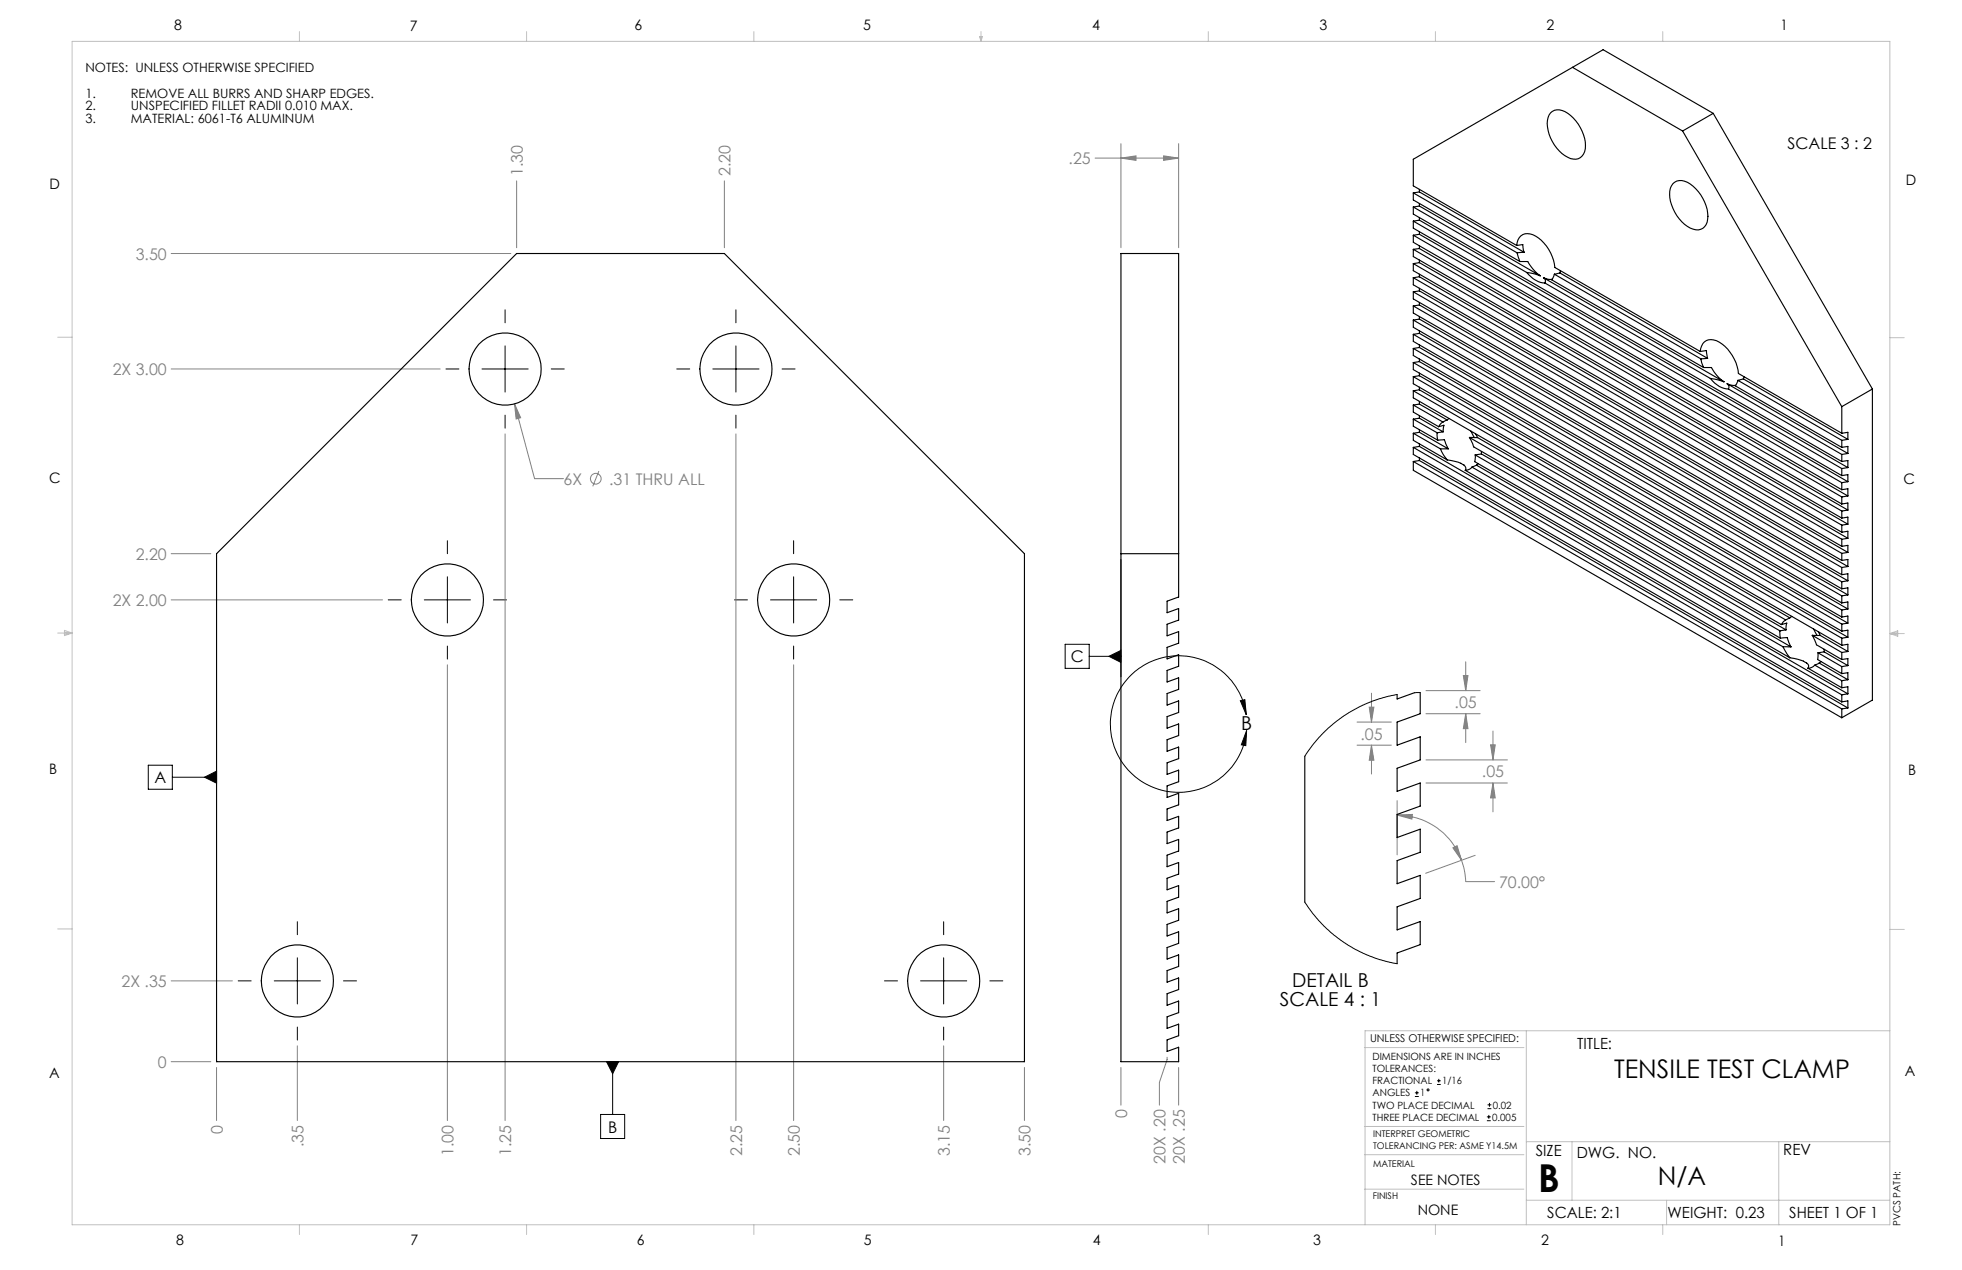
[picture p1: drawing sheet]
<svg xmlns="http://www.w3.org/2000/svg" width="432mm" height="279mm" viewBox="0 0 432 279" stroke-linecap="round" stroke-linejoin="round" font-family="sans-serif">
<g fill="none" stroke="#808080" stroke-width=".22">
<path d="M113.7 39.8v14.7M159.4 39.8v14.7M241 34.8h18.4M246.7 34.8l3.3-.5v1zM246.7 31.6v22.9M256.1 34.3l3.3 .5-3.3 .5zM259.4 31.6v22.9M37.7 55.8h74.7M37.7 81.2h59.2M111.2 95.5v151M113.2 88.9l1.4 3-1 .3zM113.2 88.9l4.5 16.4h6.3"/>
<path d="M162 95.5v151M131.8 103.6l-1.3 3.4M37.7 132h46.5M37.7 121.8h8.7M98.5 146.3v100.2M174.7 146.3v100.2M298.7 158.9h7.5M301.3 155.6h1.1l-.6 3.3zM301.8 152.5v6.4M313.8 151.9h12M313.8 157h12M322.1 148.6h1l-.5 3.3z"/>
<path d="M322.6 157l.5 3.3h-1zM322.6 145.6v6.3M322.6 157v6.4M298.7 163.9h7.5M301.8 163.9l.6 3.4h-1.1zM301.8 163.9v6.4M307.5 179.3l3.3-.1-.1 1zM307.5 179.3a15.1 15.1 0 0 1 14.2 10M307.5 176.1v12M313.8 167.2h18M313.8 172.3h18M328 163.9h1.1l-.5 3.3z"/>
<path d="M328.6 172.3l.5 3.2h-1.1zM328.6 160.8v6.4M328.6 172.3v6.3M319.8 186.5l.9-.4 1 3.2zM321.7 189.3a15.7 15.7 0 0 1 .9 4.7h6.3M324.7 188.2l-10.9 3.9M37.7 215.8h13.5M37.7 233.6h8.7M47.7 234.8v11.7M65.4 230.1v16.4M207.7 230.1v16.4M225.5 234.8v11.7"/>
<path d="M246.7 234.8v8.3M256.9 232.6v.5l-1.7 5v5M259.4 234.8v8.3"/>
<circle cx="131.1" cy="105.3" r="1.17"/>
</g>
<g fill="none" stroke="#000" stroke-width=".22">
<path d="M111.2 68.2v2.8M111.2 76.1v10.2M162 68.2v2.8M162 76.1v10.2M98.1 81.2h2.9M106.1 81.2h10.1M111.2 91.3v2.9M121.3 81.2h2.9M148.9 81.2h2.9M156.9 81.2h10.1M162 91.3v2.9M172.1 81.2h2.9"/>
<path d="M98.5 119v2.8M174.7 119v2.8M85.4 132h2.9M93.4 132h10.1M98.5 126.9v10.2M108.6 132h2.9M161.6 132h2.9M169.6 132h10.1M174.7 126.9v10.2M184.8 132h2.9M246.7 123.1v25.8M98.5 142.1v2.9"/>
<path d="M174.7 142.1v2.9M234.4 141.7h5.3v5.3h-5.3zM239.7 144.4h7M244.1 144.4l2.6-1.3v2.6zM273 154.2l1-.3 .3 3.4zM274.3 157.3a15 15 0 0 0-23.2-10.5 15 15 0 0 0 .5 25.4 15 15 0 0 0 22.8-11.5M32.6 168.3h5.3v5.3h-5.3zM37.9 171h9.8M45 171l2.7-1.3v2.6zM274.4 160.7l-.2 3.3-1-.1zM52.4 215.8h2.9M60.4 215.8h10.1"/>
<path d="M65.4 202.8v2.8M65.4 210.7v10.2M75.6 215.8h2.9M194.7 215.8h2.8M202.6 215.8h10.2M207.7 202.8v2.8M207.7 210.7v10.2M217.8 215.8h2.9M65.4 226v2.8M133.5 233.6h2.6l-1.3 2.6zM134.8 233.6v11.6M207.7 226v2.8"/>
<path d="M311.8 240v.8M316.3 238.6h.8M316.3 237.8h.8M316.7 237.3v.9M132.2 245.2h5.3v5.3h-5.3zM311.4 241.2h.8M311.4 240.4h.8M327.2 246.6h.9M327.2 245.7h.9M327.4 243.9h.8M327.4 243.1h.8M327.7 245.3v.8"/>
<path d="M327.8 242.6v.9"/>
<circle cx="314.3" cy="239.8" r=".21"/>
</g>
<g fill="none" stroke="#c0c0c0" stroke-width=".22">
<path d="M15.9 9.1h400v260.4h-400zM65.9 6.9v2.2M115.9 6.9v2.2M165.9 6.9v2.2M215.6 8h.6l-.3 1.1zM215.7 8l.2 1.1M215.9 6.9v2.2M216 8l-.1 1.1M265.9 6.9v2.2M315.9 6.9v2.2M365.9 6.9v2.2M12.7 74.2h3.2"/>
<path d="M415.9 74.3h3.2M12.7 139.3h3.2M14.2 139.1l1.7 .2M14.2 138.7l1.7 .6-1.7 .5zM15.9 139.3l-1.7 .3M415.9 139.4h3.2M415.9 139.4l1.8-.6v1.2zM415.9 139.4l1.8 .3M417.7 139.2l-1.8 .2M12.7 204.4h3.2M415.9 204.5h3.2M300.3 230.5h35.1"/>
<path d="M335.9 226.8v42.7M415.9 226.8h-115.5v42.7M300.3 247.8h35.1M300.3 254h35.1M335.9 251.2h80M346 251.2v12.9M391.5 251.2v18.3M65.9 269.5v2.1M115.9 269.5v2.1M165.9 269.5v2.1M265.9 269.5v2.1M300.3 261.6h35.1"/>
<path d="M315.9 269.5v2.1M335.9 264.1h80M365.9 269.5v2.1M366.8 264.1v5.4"/>
</g>
<g fill="#000">
<path d="M273 154.2l1-.3 .3 3.4zM274.4 160.7l-.2 3.3-1-.1z"/>
<path d="M45 171l2.7 1.3v-2.6zM133.5 233.6l1.3 2.6 1.3-2.6zM244.1 144.4l2.6 1.3v-2.6z"/>
</g>
<path d="M113.2 88.9l.4 3.3 1-.3zM246.7 34.8l3.3-.5v1zM256.1 34.3l3.3 .5-3.3 .5zM322.1 148.6h1l-.5 3.3zM322.6 157l.5 3.3h-1zM328 163.9h1.1l-.5 3.3zM328.6 172.3l.5 3.2h-1.1zM319.8 186.5l.9-.4 1 3.2zM307.5 179.3l3.3-.1-.1 1zM301.3 155.6h1.1l-.6 3.3zM301.8 163.9l.6 3.4h-1.1z" fill="#808080"/>
<g fill="none" stroke="#000" stroke-width=".25">
<path d="M346.1 14.8l-35.1 20.2v5.9l22.8 13.1M346.1 14.8l24.2 14M346.1 14.8l6.7-3.9 24.2 14M341.2 24.8a2.76 2.76 0 0 1 3.9 .1 8.8 8.8 0 0 1 3.7 8.4 2.35 2.35 0 0 1-3.7 1.3 8.9 8.9 0 0 1-4.5-8.1l.3-1.2zM370.3 28.8l35 60.7M377 24.9l-6.7 3.9M377 24.9l35.1 60.7M246.7 55.8h12.7v75.5l-2.5 1v2.5l2.5-.9v2.5l-2.5 .9v2.6l2.5-.9v2.5l-2.5 .9v2.6l2.5-1v2.6l-2.5 .9v2.5l2.5-.9v2.6l-2.5 .9v2.5l2.5-.9v2.5l-2.5 1v2.5l2.5-.9v2.5l-2.5 .9v2.6l2.5-.9v2.5l-2.5 .9v2.6l2.5-1v2.6l-2.5 .9v2.5l2.5-.9v2.6l-2.5 .9v2.5l2.5-.9v2.5l-2.5 1v2.5l2.5-.9v2.5l-2.5 .9v2.6l2.5-.9v2.5l-2.5 .9v2.6l2.5-1v2.6l-2.5 .9v2.5l2.5-.9v2.6l-2.5 .9v2.5l2.5-.9v2.5l-2.5 1v2.5l2.5-.9v2.5l-2.5 .9v2.6l2.5-.9v2.5l-2.5 .9v2.6l2.5-1v2.6l-2.5 .9v2.5l2.5-.9v2.6l-2.5 .9v2.5l2.5-.9v3.2h-12.7zM311 42.4v1.6l23.5 13.5M311 45.5v1.6l94.3 54.4M311 48.6v1.6l94.3 54.4M311 51.8v1.5l94.3 54.4"/>
<path d="M311 54.9v1.5l94.3 54.5M311 58v1.5l94.3 54.5M311 45.5l25 14.4M311 48.6l94.3 54.5M311 51.8l94.3 54.4M311 54.9l94.3 54.4M311 58l94.3 54.4M311 42.4l22.9 13.2M312.4 42.2l23 13.3M312.4 45.3l26.6 15.4M312.4 48.4l-1.4 .2M312.4 48.4l94.3 54.5"/>
<path d="M312.4 41.7v.5M312.4 44.8v.5M312.4 47.9v.5M312.4 51v.5M312.4 54.1v.6M312.4 57.2v.6M312.4 51.5l-1.4 .3M312.4 51.5l94.3 54.5M312.4 54.7l-1.4 .2M312.4 54.7l94.3 54.4M312.4 57.8l-1.4 .2M312.4 57.8l94.3 54.4"/>
<path d="M312.4 45.3l-1.4 .2M312.4 42.2l-1.4 .2M333.8 54a2.52 2.52 0 0 1 1.4-2.4 2.52 2.52 0 0 1 2.8 .4 9.3 9.3 0 0 1 4.2 6.8l32 18.5M333.8 54l1.3-.2 .3 1.7M333.9 55.6l.6 1.9M334.5 57.5h1.7a9.5 9.5 0 0 0 2.8 3.2M335.4 55.5l-1.5 .1M336 59.9a5.7 5.7 0 0 0 4 2.4M336 59.9l3 .8M343.4 59.5l-.1 .5M368.2 40.4a2.76 2.76 0 0 1 3.8 .1 8.8 8.8 0 0 1 3.7 8.4 2.42 2.42 0 0 1-3.7 1.3 9.1 9.1 0 0 1-4.5-8.2l.1-.6zM311 61.1v1.6l94.3 54.4"/>
<path d="M311 64.2v1.6l94.3 54.4M311 67.3v1.6l94.3 54.4M311 70.4v1.6l94.3 54.4M311 73.6v1.5l94.3 54.4M311 76.7v1.5l94.3 54.4M311 79.8v1.5l94.3 54.4M311 61.1l94.3 54.4M311 64.2l94.3 54.4M311 67.3l94.3 54.4M311 70.4l94.3 54.4M311 73.6l94.3 54.4M311 76.7l94.3 54.4"/>
<path d="M311 79.8l94.3 54.4M312.4 60.3v.6M312.4 63.4v.6M312.4 66.5v.6M312.4 69.6v.6M312.4 72.8v.5M312.4 75.9v.5M312.4 79v.6M312.4 60.9l-1.4 .2M312.4 60.9l94.3 54.4M312.4 64l-1.4 .2M312.4 64l94.3 54.4"/>
<path d="M312.4 67.1l-1.4 .2M312.4 67.1l94.3 54.4M312.4 70.2l-1.4 .2M312.4 70.2l94.3 54.4M312.4 73.3l-1.4 .3M312.4 73.3l94.3 54.5M312.4 76.4l-1.4 .3M312.4 76.4l94.3 54.5M312.4 79.6l-1.4 .2M312.4 79.6l94.3 54.4M339.7 61.1a.81 .81 0 0 1 .3 1.2M339.7 61.1l1.1 .4h.8"/>
<path d="M339.7 61.1l39.7 22.9M340 62.3l36.4 21M342.1 60.3l-.6 1.3 33.4 19.3M342.1 60.3l32.2 18.7M343.3 60l-1.2 .3M343.3 60l32.5 18.8M374.2 77.3a2.52 2.52 0 0 1 1.4-2.4 2.52 2.52 0 0 1 2.8 .4 9.3 9.3 0 0 1 4.2 6.9l22.7 13.1M374.2 77.3l1.3-.2 .3 1.7M374.3 79l.6 1.9M375.8 78.8l-1.5 .2M311 82.9v1.5l94.3 54.5M311 86v1.5l94.3 54.5"/>
<path d="M311 89.1v1.6l5.6 3.2M311 92.2v1.6l5.4 3M311 95.3v1.6l7.5 4.3M311 98.4v1.6l94.3 54.4M311 82.9l94.3 54.4M311 86l94.3 54.4M311 98.4l94.3 54.5M311 89.1l6.6 3.8M311 92.2l5.3 3M311 95.3l6 3.4M312.4 82.1v.6M312.4 85.2v.6"/>
<path d="M312.4 88.3v.6M312.4 91.4v.6M312.4 94.5v.6M312.4 97.6v.6M312.4 82.7l-1.4 .2M312.4 82.7l94.3 54.4M312.4 85.8l-1.4 .2M312.4 85.8l94.3 54.4M312.4 98.2l-1.4 .2M312.4 98.2l94.3 54.4M312.4 88.9l6.1 3.5M312.4 88.9l-1.4 .2"/>
<path d="M312.4 92l5.2 3M312.4 92l-1.4 .2M312.4 95.1l6.3 3.6M312.4 95.1l-1.4 .2M316.3 95.2l.1 1.6M316.4 96.8l1.5-.1 .8 2M316.6 93.9l1.2-.3-.2 1.4M317 98.7l.6 1.3 .9 1.2M317 98.7h1.7M317.6 92.9l-.5 .2-.5 .8M317.6 95l-1.3 .2M318.5 92.4l-.9 .5"/>
<path d="M318.9 92.1l-.4 .3M323.4 96.2l.9 2.1 67.7 39.1M323.4 96.2l1.8 .1M323.4 96.2l69.6 40.2M323.7 94.9l.8 1.4M324.7 95.5l.5 .8M325.2 96.3l68.7 39.6M326 99.9l-1.3 .2M326 99.3v.6M326 99.9l67.1 38.7M374.9 80.9h1.8a8.6 8.6 0 0 0 2.7 3.1M376.4 83.3a5.3 5.3 0 0 0 4 2.3"/>
<path d="M376.4 83.3l3 .7M380.1 84.4a.85 .85 0 0 1 .3 1.2M380.1 84.4l.8 .3 1.1 .1M380.1 84.4l26.6 15.4M380.4 85.6l24.9 14.4M382.5 83.7l-.6 1.2 23.4 13.5M382.5 83.7l22.8 13.2M383.7 83.4l-1.2 .3M383.7 83.4l23 13.3M383.8 82.9l-.1 .5M405.3 89.5v5.8M405.3 96.9v1.5"/>
<path d="M405.3 100v1.5M405.3 95.3l1.4-.2v1.6M405.3 98.4l1.4-.2v1.6M406.7 99.8l-1.4 .2M406.7 96.7l-1.4 .2M412.1 85.6l-6.8 3.9M412.1 85.6v68.4l-6.8 3.9M311 101.5v2l94.3 54.4M311 101.5l94.3 54.5M312.4 100.8v.5M312.4 101.3l-1.4 .2M312.4 101.3l94.3 54.5"/>
<path d="M318.5 101.2a6.2 6.2 0 0 1 3.5 1l.2 .1a.85 .85 0 0 1 .3 1.2M322.5 103.5l71.4 41.2M324 102.8a2.03 2.03 0 0 1-1.5 .7M324 102.8l68.4 39.5M324.7 100.1l-.1 1.5 67.2 38.8M324.7 100.1l67 38.7M324.9 102.3l-.9 .5M324.9 102.3l69.3 40M325.3 102l-.4 .3M405.3 103.1v1.5M405.3 106.2v1.5M405.3 109.3v1.6"/>
<path d="M405.3 112.4v1.6M405.3 115.5v1.6M405.3 118.6v1.6M405.3 101.5l1.4-.2v1.6M405.3 104.6l1.4-.2v1.6M405.3 107.7l1.4-.2v1.6M405.3 110.9l1.4-.2v1.5M405.3 114l1.4-.2v1.5M405.3 117.1l1.4-.2v1.5M406.7 118.4l-1.4 .2M406.7 115.3l-1.4 .2M406.7 112.2l-1.4 .2"/>
<path d="M406.7 109.1l-1.4 .2M406.7 106l-1.4 .2M406.7 102.9l-1.4 .2M47.7 121.8l66-66h45.7l66.1 66v111.8h-177.8zM246.7 121.8h12.7M391.7 138.8l.1 1.6M392 137.4l1.2-.3-.1 1.5M393 136.4l-1 1M393.1 138.6l-1.4 .2M393.9 135.9l-.9 .5M394.3 135.6l-.4 .3M398.9 139.8l.9 2.1 5.5 3.2"/>
<path d="M398.9 139.8h1.7M398.9 139.8l6.4 3.7M399.2 138.4l.7 1.4M400.2 139l.4 .8M400.6 139.8l6.1 3.5M405.3 121.7v1.6M405.3 124.8v1.6M405.3 128v1.5M405.3 131.1v1.5M405.3 134.2v1.5M405.3 137.3v1.6M405.3 120.2l1.4-.2v1.5"/>
<path d="M405.3 123.3l1.4-.2v1.5M405.3 126.4l1.4-.2v1.6M405.3 129.5l1.4-.2v1.6M405.3 132.6l1.4-.2v1.6M405.3 135.7l1.4-.2v1.6M405.3 138.9l1.4-.3v1.6M406.7 137.1l-1.4 .2M406.7 134l-1.4 .2M406.7 130.9l-1.4 .2M406.7 127.8l-1.4 .2M406.7 124.6l-1.4 .2M406.7 121.5l-1.4 .2"/>
<path d="M311.3 152.4l-3.8 1.4v-1M312.6 152.4v4.6l-5.1 1.9v5l5.1-1.8v5.1l-5.1 1.8v5.1l5.1-1.8v5l-5.1 1.9v5.1l5.1-1.9v5.1l-5.1 1.8v5.1l5.1-1.8v5.1l-5.1 1.8v5.1l5.1-1.9v5.1l-5.1 1.9v2.3M391.8 140.4l1.5-.1 .9 2M392.4 142.3l1.5 2.4M392.4 142.3h1.8M393.9 144.7a5.9 5.9 0 0 1 3.4 1 1.05 1.05 0 0 1 .6 1.3M397.9 147l7.4 4.3M399.4 146.3a1.99 1.99 0 0 1-1.5 .7M399.4 146.3l5.9 3.5M400.1 143.6l-.1 1.5 5.3 3.1M400.1 143.6l5.2 3M400.4 145.9l-1 .4"/>
<path d="M400.4 145.9l6.3 3.6M400.8 145.6l-.4 .3M401.5 143.4l-1.4 .2M401.5 142.8v.6M401.5 143.4l5.2 3M405.3 140.4v1.6M405.3 143.5v1.6M405.3 146.6v1.6M405.3 149.8v1.5M405.3 152.9v1.5M405.3 156v1.9M405.3 148.2l1.4-.2v1.5"/>
<path d="M405.3 142l1.4-.3v1.6M405.3 145.1l1.4-.2v1.5M405.3 151.3l1.4-.2v1.5M405.3 154.4l1.4-.2v1.6M406.7 146.4l-1.4 .2M406.7 143.3l-1.4 .2M406.7 140.2l-1.4 .2M406.7 155.8l-1.4 .2M406.7 152.6l-1.4 .3M406.7 149.5l-1.4 .3M287.2 166.4v32.1"/>
<circle cx="111.2" cy="81.2" r="7.9"/>
<circle cx="162" cy="81.2" r="7.9"/>
<circle cx="98.5" cy="132" r="7.9"/>
<circle cx="174.7" cy="132" r="7.9"/>
<circle cx="65.4" cy="215.8" r="7.9"/>
<circle cx="207.7" cy="215.8" r="7.9"/>
</g>
<path d="M307.5 152.8l-2.4 .5-3.1 1-2.6 1.1-3.6 2.1-2.5 1.8-2.4 2.3-2.2 2.5-1.5 2.3M312.6 152.4h-1.3M287.2 198.5l1.6 2.3 2.6 3 2.1 1.9 2.3 1.7 2.4 1.4 3.2 1.5 2.3 .8 3.8 .9" fill="none" stroke="#000" stroke-width=".22"/>
<text font-size="8.5" x="338.6" y="262.3">B</text>
<g font-size="5.6">
<text x="355.2" y="237.2">TENSILE TEST CLAMP</text>
<text x="364.9" y="260.7">N/A</text>
</g>
<g font-size="4.2">
<text x="273.1" y="160.5">B</text>
<text x="281.7" y="221.3">SCALE 4 : 1</text>
<text x="284.4" y="217.2">DETAIL B</text>
</g>
<g font-size="3.5">
<text x="393.4" y="32.7">SCALE 3 : 2</text>
<text x="235.6" y="145.7">C</text>
<text x="34" y="172.3">A</text>
<text x="133.8" y="249.2">B</text>
</g>
<g font-size="3.5" fill="#808080">
<text x="115.1" y="38.8" transform="rotate(-90 115.1 38.8)">1.30</text>
<text x="160.8" y="38.8" transform="rotate(-90 160.8 38.8)">2.20</text>
<text x="235.2" y="36.1">.25</text>
<text x="29.9" y="57.1">3.50</text>
<text x="24.8" y="82.5">2X 3.00</text>
<text x="124" y="106.6">6X</text>
<text x="134.1" y="106.6">.31 THRU ALL</text>
<text x="29.9" y="123.1">2.20</text>
<text x="24.8" y="133.3">2X 2.00</text>
<text x="320.1" y="155.8">.05</text>
<text x="299.4" y="162.7">.05</text>
<text x="326.1" y="171">.05</text>
<text x="329.9" y="195.3">70.00°</text>
<text x="26.8" y="217.1">2X .35</text>
<text x="34.8" y="234.9">0</text>
<text x="49" y="249.4" transform="rotate(-90 49 249.4)">0</text>
<text x="248.1" y="246" transform="rotate(-90 248.1 246)">0</text>
<text x="66.8" y="252.4" transform="rotate(-90 66.8 252.4)">.35</text>
<text x="99.8" y="254.3" transform="rotate(-90 99.8 254.3)">1.00</text>
<text x="112.5" y="254.3" transform="rotate(-90 112.5 254.3)">1.25</text>
<text x="163.3" y="254.3" transform="rotate(-90 163.3 254.3)">2.25</text>
<text x="176" y="254.3" transform="rotate(-90 176 254.3)">2.50</text>
<text x="209" y="254.3" transform="rotate(-90 209 254.3)">3.15</text>
<text x="226.8" y="254.3" transform="rotate(-90 226.8 254.3)">3.50</text>
<text x="256.5" y="256" transform="rotate(-90 256.5 256)">20X .20</text>
<text x="260.8" y="256" transform="rotate(-90 260.8 256)">20X .25</text>
</g>
<g font-size="3.4">
<text x="347.1" y="230.8">TITLE:</text>
<text x="338" y="254.3">SIZE</text>
<text x="347" y="254.7">DWG. NO.</text>
<text x="392.5" y="254.2">REV</text>
<text x="340.5" y="268">SCALE: 2:1</text>
<text x="367" y="268">WEIGHT: 0.23</text>
<text x="393.8" y="267.9">SHEET 1 OF 1</text>
</g>
<g font-size="3.2">
<text x="38.3" y="6.7">8</text>
<text x="90.2" y="6.7">7</text>
<text x="139.7" y="6.5">6</text>
<text x="190" y="6.5">5</text>
<text x="240.4" y="6.6">4</text>
<text x="290.4" y="6.7">3</text>
<text x="340.4" y="6.5">2</text>
<text x="391.9" y="6.7">1</text>
<text x="10.9" y="41.6">D</text>
<text x="419.4" y="40.7">D</text>
<text x="10.9" y="106.3">C</text>
<text x="418.9" y="106.4">C</text>
<text x="10.8" y="170.2">B</text>
<text x="420" y="170.6">B</text>
<text x="10.8" y="237.2">A</text>
<text x="419.2" y="236.8">A</text>
<text x="310.5" y="260.7">SEE NOTES</text>
<text x="312" y="267.3">NONE</text>
<text x="38.8" y="273.8">8</text>
<text x="90.4" y="273.8">7</text>
<text x="140.2" y="273.8">6</text>
<text x="190.1" y="273.9">5</text>
<text x="240.5" y="273.8">4</text>
<text x="289" y="273.9">3</text>
<text x="339.1" y="273.8">2</text>
<text x="391.4" y="274.1">1</text>
</g>
<g font-size="2.8">
<text x="18.8" y="15.8">NOTES: UNLESS OTHERWISE SPECIFIED</text>
<text x="18.8" y="21.5">1.</text>
<text x="28.8" y="21.5">REMOVE ALL BURRS AND SHARP EDGES.</text>
<text x="18.8" y="24.3">2.</text>
<text x="18.8" y="27.1">3.</text>
<text x="28.8" y="24.3">UNSPECIFIED FILLET RADII 0.010 MAX.</text>
<text x="28.8" y="27.1">MATERIAL: 6061-T6 ALUMINUM</text>
</g>
<text font-size="2.4" x="301.5" y="229.2">UNLESS OTHERWISE SPECIFIED:</text>
<g font-size="2.2">
<text x="302.1" y="233.3">DIMENSIONS ARE IN INCHES</text>
<text x="302.1" y="235.9">TOLERANCES:</text>
<text x="302.1" y="238.6">FRACTIONAL</text>
<text x="317.4" y="238.6">1/16</text>
<text x="302.1" y="241.2">ANGLES</text>
<text x="302.1" y="243.9">TWO PLACE DECIMAL</text>
<text x="312.5" y="241.2">1</text>
<text x="328.5" y="243.9">0.02</text>
<text x="302.1" y="246.5">THREE PLACE DECIMAL</text>
<text x="328.4" y="246.5">0.005</text>
<text x="418.3" y="269.7" transform="rotate(-90 418.3 269.7)">PVCS PATH:</text>
</g>
<g font-size="2">
<text x="302.2" y="250.2">INTERPRET GEOMETRIC</text>
<text x="302.2" y="256.7">MATERIAL</text>
<text x="302.2" y="252.7">TOLERANCING PER: ASME Y14.5M</text>
<text x="302.1" y="263.9">FINISH</text>
</g>
</svg>
